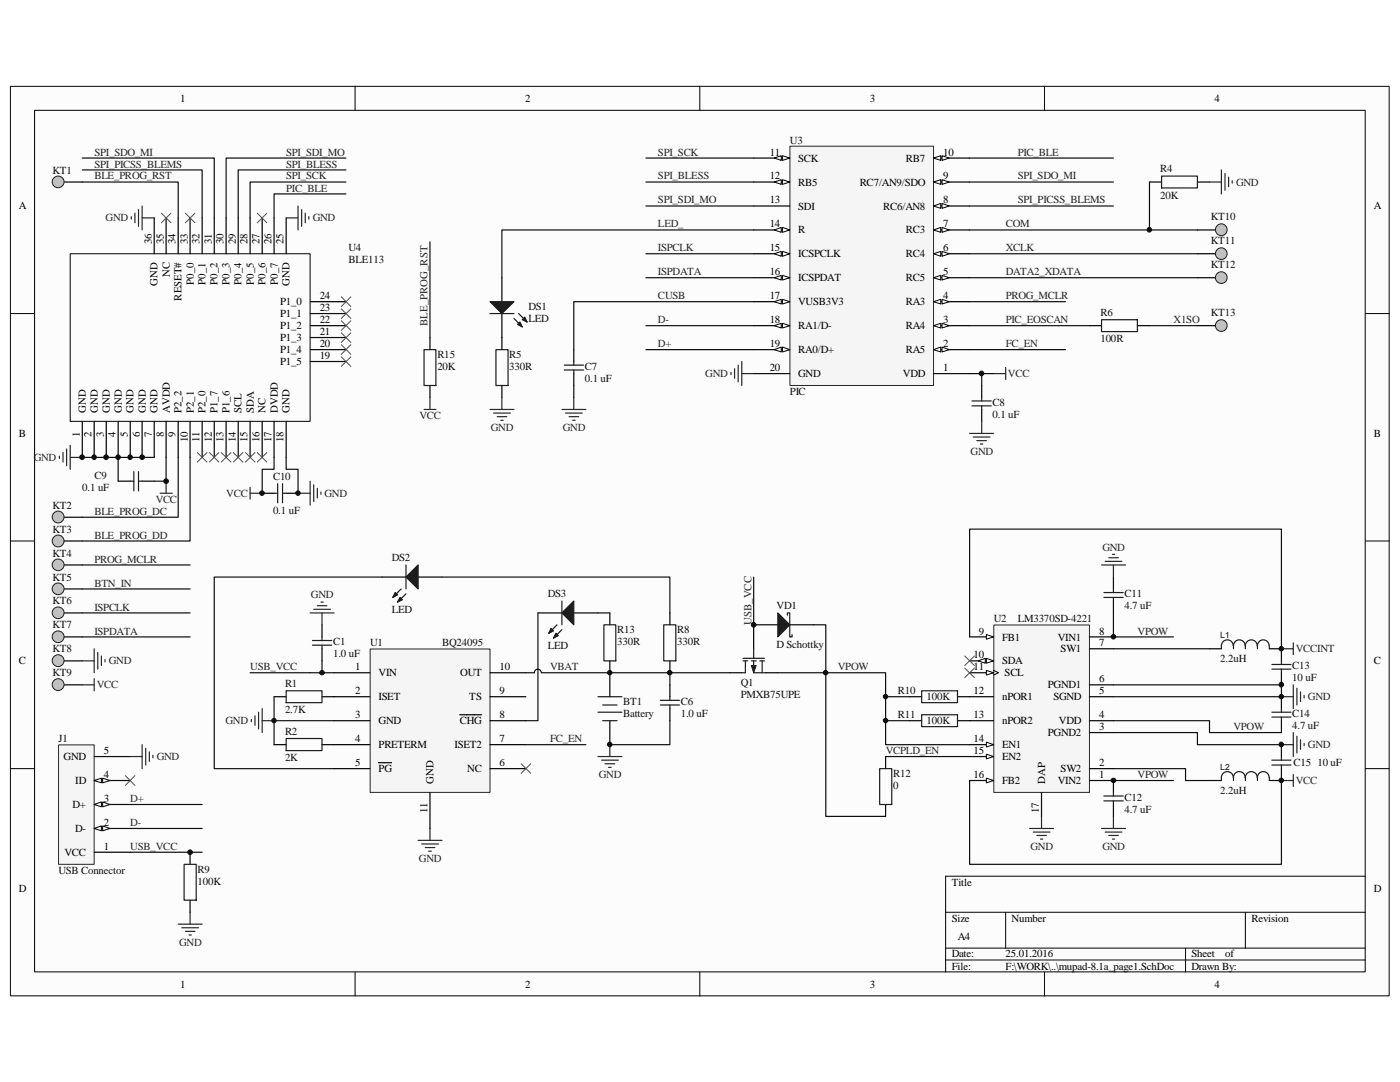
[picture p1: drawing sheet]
<svg xmlns="http://www.w3.org/2000/svg" width="279mm" height="216mm" viewBox="0 0 279 216" stroke-linecap="round" stroke-linejoin="round" font-family="sans-serif">
<path d="M2.1 17.3h275.1v181.4h-275.1z" fill="#fcfcfc"/>
<path d="M2.1 17.2h275.1v181.5h-275.1z" fill="none" stroke="#000" stroke-width=".2"/>
<path d="M6.9 22.1h265.6v171.8h-265.6z" fill="#fcfcfc"/>
<g fill="none" stroke="#000" stroke-width=".2">
<path d="M70.9 17.2v4.8M139.7 17.2v4.8M208.4 17.2v4.8M6.9 22h265.6v171.9h-265.6zM14 50.6h47.9v33.5h-47.9zM2.1 62.6h4.8M272.5 62.6h4.8M2.1 107.9h4.8M272.5 107.9h4.8M2.1 153.4h4.8M272.5 153.4h4.8M272.5 174.8h-83.8v19.2"/>
<path d="M70.9 194v4.8M139.7 194v4.8M188.7 182h83.8M188.7 189.2h83.8M188.7 191.6h83.8M200.7 182v7.2M208.4 194v4.8M236.6 189.2v4.8M248.5 182v7.2"/>
</g>
<g fill="none" stroke="#000" stroke-width=".24">
<path d="M30.8 43.5v7.1M33.1 43.5v7.1M35.6 43.5v7.1M37.9 43.5v7.1M40.3 43.5v7.1M42.8 43.5v7.1M45.1 43.5v7.1M47.5 43.5v7.1M49.9 43.5v7.1M52.3 43.5v7.1M54.7 43.5v7.1M57.1 43.5v7.1"/>
<path d="M100.2 55.4v4.8M61.9 72.1h7.1M61.9 69.8h7.1M61.9 67.4h7.1M61.9 65h7.1M61.9 62.6h7.1M61.9 60.2h7.1M100.2 62.6v4.8M16.4 84.1v7.2M18.8 84.1v7.2M21.2 84.1v7.2M23.6 84.1v7.2"/>
<path d="M26 84.1v7.2M28.4 84.1v7.2M30.8 84.1v7.2M33.1 84.1v7.2M35.6 84.1v7.2M37.9 84.1v7.2M40.3 84.1v7.2M42.8 84.1v7.2M45.1 84.1v7.2M47.5 84.1v7.2M49.9 84.1v7.2M52.3 84.1v7.2"/>
<path d="M54.7 84.1v7.2M57.1 84.1v7.2"/>
</g>
<path d="M97.8 60.2h4.8l-2.4 2.4z" fill="#1c1c1c"/>
<path d="M97.8 60.2h4.8l-2.4 2.4zM102.6 63.5l1.6 1.7M103.5 62.6l1.7 1.7" fill="none" stroke="#1c1c1c" stroke-width=".24"/>
<path d="M103.3 64.7l.5-.4 .4 .9z" fill="#1c1c1c"/>
<path d="M103.3 64.7l.5-.4 .4 .9z" fill="none" stroke="#1c1c1c" stroke-width=".24"/>
<path d="M104.7 63.3l.5 1-1-.5z" fill="#1c1c1c"/>
<g fill="none" stroke="#1c1c1c" stroke-width=".24">
<path d="M97.8 62.6h4.8M104.7 63.3l.5 1-1-.5zM112.6 72.9h3.9M112.6 73.8h3.9M114.5 72.1v.8M114.5 73.8v.7M195.9 79.3v.7M26 96h.7M26.7 94.1v3.9M27.6 94.1v3.9M27.6 96h.8M54.7 98.4h.7"/>
<path d="M55.4 96.5v3.8M56.4 96.5v3.8M56.4 98.4h.7M194 80h3.8M194 81h3.8M195.9 81v.7M220.3 119.2h3.9M220.3 118.2h3.9M222.2 117.5v.7M222.2 119.2v.7M62.4 128.7h3.8M62.4 127.8h3.8"/>
<path d="M64.3 127.1v.7M64.3 128.7v.8M131.8 139.7h3.8M133.7 139v.7M253.8 133.5h3.8M253.8 132.6h3.8M255.7 131.9v.7M255.7 133.5v.7M131.8 140.7h3.8M133.7 140.7v.7M253.8 142.1h3.8M253.8 143.1h3.8"/>
<path d="M253.8 152.7h3.8M253.8 151.7h3.8M255.7 141.4v.7M255.7 143.1v.7M255.7 151v.7M255.7 152.7v.7"/>
</g>
<g fill="none" stroke="#262626" stroke-width=".24">
<path d="M26.2 43.2v.5M26.9 42.5v1.9M27.6 41.8v3.4M28.4 43.5h2.4M28.4 41.1v4.8M57.1 43.5h2.4M59.5 41.1v4.8M60.2 41.8v3.4M60.9 42.5v1.9M61.6 43.2v.5M114.5 79.3v2.4M11.9 91v.5"/>
<path d="M12.6 90.3v1.9M13.3 89.6v3.3M14 88.9v4.7M14 91.3h2.4M59.5 98.4h2.4M61.9 96v4.8M62.6 96.7v3.4M63.3 97.5v1.9M64.1 98.2v.4M112.1 81.7h4.8M112.9 82.4h3.3M113.6 83.1h1.9"/>
<path d="M114.3 83.9h.5M193.5 86.5h4.8M194.2 87.2h3.4M194.9 87.9h1.9M195.7 88.6h.4M195.9 84.1v2.4M219.8 112.7h4.8M220.6 112h3.3M221.3 111.3h1.9M222 110.6h.5M222.2 112.7v2.4M61.9 122.3h4.8"/>
<path d="M62.6 121.6h3.4M63.3 120.9h1.9M64.1 120.1h.4M64.3 122.3v2.4M205.5 165.3h4.8M206.2 166h3.3M206.9 166.7h1.9M207.6 167.4h.5M207.9 162.9v2.4M219.8 165.3h4.8M220.6 166h3.3M221.3 166.7h1.9"/>
<path d="M222 167.4h.5M222.2 162.9v2.4M35.6 184.4h4.7M36.3 185.1h3.3M37 185.8h1.9M37.7 186.6h.5M37.9 182v2.4"/>
</g>
<g fill="none" stroke="#000" stroke-width=".24">
<path d="M114.5 69.8v2.3M114.5 74.5v2.4M195.9 76.9v2.4M23.6 96h2.4M28.4 96h2.4M52.3 98.4h2.4M57.1 98.4h2.4M195.9 81.7v2.4M222.2 115.1v2.4M222.2 119.9v2.4M64.3 124.7v2.4M64.3 129.5v2.4"/>
<path d="M133.7 136.7v2.3M255.7 129.5v2.4M255.7 134.2v2.5M255.7 139v2.4M133.7 141.4v2.4M255.7 143.8v2.4M255.7 148.6v2.4M255.7 153.4v2.3"/>
</g>
<path d="M11.7 148.7h7.1v23.8h-7.1z" fill="#f5f5f5"/>
<path d="M11.7 148.6h7.1v23.9h-7.1z" fill="none" stroke="#262626" stroke-width=".2"/>
<path d="M18.8 170.1h7.2M18.8 165.3h7.2" fill="none" stroke="#000" stroke-width=".24"/>
<path d="M18.8 165.3l1.4-.5v1z" fill="#fcfcfc"/>
<path d="M18.8 165.3l1.4-.5v1z" fill="none" stroke="#000" stroke-width=".2"/>
<path d="M20.5 164.8l1.4 .5-1.4 .5z" fill="#fcfcfc"/>
<path d="M20.5 164.8l1.4 .5-1.4 .5z" fill="none" stroke="#000" stroke-width=".2"/>
<path d="M18.8 160.5h7.2" fill="none" stroke="#000" stroke-width=".24"/>
<path d="M18.8 160.5l1.4-.5v1z" fill="#fcfcfc"/>
<path d="M18.8 160.5l1.4-.5v1z" fill="none" stroke="#000" stroke-width=".2"/>
<path d="M20.5 160l1.4 .5-1.4 .5z" fill="#fcfcfc"/>
<path d="M20.5 160l1.4 .5-1.4 .5z" fill="none" stroke="#000" stroke-width=".2"/>
<path d="M18.8 155.7h7.2" fill="none" stroke="#000" stroke-width=".24"/>
<path d="M18.8 155.7l1.4-.4v.9z" fill="#fcfcfc"/>
<path d="M18.8 155.7l1.4-.4v.9z" fill="none" stroke="#000" stroke-width=".2"/>
<path d="M20.5 155.3l1.4 .4-1.4 .5z" fill="#fcfcfc"/>
<path d="M20.5 155.3l1.4 .4-1.4 .5z" fill="none" stroke="#000" stroke-width=".2"/>
<path d="M18.8 151h7.2" fill="none" stroke="#000" stroke-width=".24"/>
<path d="M26 151h2.4M28.4 148.6v4.8M29.1 149.3v3.4M29.8 150v1.9M30.5 150.7v.5" fill="none" stroke="#262626" stroke-width=".24"/>
<path d="M157.7 29.2h28.6v47.7h-28.6z" fill="#f5f5f5"/>
<path d="M157.6 29.2h28.7v47.7h-28.7z" fill="none" stroke="#262626" stroke-width=".2"/>
<path d="M186.3 74.5h7.2M186.3 69.8h7.2" fill="none" stroke="#000" stroke-width=".24"/>
<path d="M186.3 69.8l1.4-.5v.9z" fill="#fcfcfc"/>
<path d="M186.3 69.8l1.4-.5v.9z" fill="none" stroke="#000" stroke-width=".2"/>
<path d="M188 69.3l1.4 .5-1.4 .4z" fill="#fcfcfc"/>
<path d="M188 69.3l1.4 .5-1.4 .4z" fill="none" stroke="#000" stroke-width=".2"/>
<path d="M186.3 65h7.2" fill="none" stroke="#000" stroke-width=".24"/>
<path d="M186.3 65l1.4-.5v.9z" fill="#fcfcfc"/>
<path d="M186.3 65l1.4-.5v.9z" fill="none" stroke="#000" stroke-width=".2"/>
<path d="M188 64.5l1.4 .5-1.4 .4z" fill="#fcfcfc"/>
<path d="M188 64.5l1.4 .5-1.4 .4z" fill="none" stroke="#000" stroke-width=".2"/>
<path d="M186.3 60.2h7.2" fill="none" stroke="#000" stroke-width=".24"/>
<path d="M186.3 60.2l1.4-.5v1z" fill="#fcfcfc"/>
<path d="M186.3 60.2l1.4-.5v1z" fill="none" stroke="#000" stroke-width=".2"/>
<path d="M188 59.7l1.4 .5-1.4 .5z" fill="#fcfcfc"/>
<path d="M188 59.7l1.4 .5-1.4 .5z" fill="none" stroke="#000" stroke-width=".2"/>
<path d="M186.3 55.4h7.2" fill="none" stroke="#000" stroke-width=".24"/>
<path d="M186.3 55.4l1.4-.5v1z" fill="#fcfcfc"/>
<path d="M186.3 55.4l1.4-.5v1z" fill="none" stroke="#000" stroke-width=".2"/>
<path d="M188 54.9l1.4 .5-1.4 .5z" fill="#fcfcfc"/>
<path d="M188 54.9l1.4 .5-1.4 .5z" fill="none" stroke="#000" stroke-width=".2"/>
<path d="M186.3 50.6h7.2" fill="none" stroke="#000" stroke-width=".24"/>
<path d="M186.3 50.6l1.4-.4v.9z" fill="#fcfcfc"/>
<path d="M186.3 50.6l1.4-.4v.9z" fill="none" stroke="#000" stroke-width=".2"/>
<path d="M188 50.2l1.4 .4-1.4 .5z" fill="#fcfcfc"/>
<path d="M188 50.2l1.4 .4-1.4 .5z" fill="none" stroke="#000" stroke-width=".2"/>
<path d="M186.3 45.9h7.2" fill="none" stroke="#000" stroke-width=".24"/>
<path d="M186.3 45.9l1.4-.5v1z" fill="#fcfcfc"/>
<path d="M186.3 45.9l1.4-.5v1z" fill="none" stroke="#000" stroke-width=".2"/>
<path d="M188 45.4l1.4 .5-1.4 .5z" fill="#fcfcfc"/>
<path d="M188 45.4l1.4 .5-1.4 .5z" fill="none" stroke="#000" stroke-width=".2"/>
<path d="M186.3 41.1h7.2" fill="none" stroke="#000" stroke-width=".24"/>
<path d="M186.3 41.1l1.4-.5v1z" fill="#fcfcfc"/>
<path d="M186.3 41.1l1.4-.5v1z" fill="none" stroke="#000" stroke-width=".2"/>
<path d="M188 40.6l1.4 .5-1.4 .5z" fill="#fcfcfc"/>
<path d="M188 40.6l1.4 .5-1.4 .5z" fill="none" stroke="#000" stroke-width=".2"/>
<path d="M186.3 36.3h7.2" fill="none" stroke="#000" stroke-width=".24"/>
<path d="M186.3 36.3l1.4-.4v.9z" fill="#fcfcfc"/>
<path d="M186.3 36.3l1.4-.4v.9z" fill="none" stroke="#000" stroke-width=".2"/>
<path d="M188 35.9l1.4 .4-1.4 .5z" fill="#fcfcfc"/>
<path d="M188 35.9l1.4 .4-1.4 .5z" fill="none" stroke="#000" stroke-width=".2"/>
<path d="M186.3 31.5h7.2" fill="none" stroke="#000" stroke-width=".24"/>
<path d="M186.3 31.5l1.4-.4v.9z" fill="#fcfcfc"/>
<path d="M186.3 31.5l1.4-.4v.9z" fill="none" stroke="#000" stroke-width=".2"/>
<path d="M188 31.1l1.4 .4-1.4 .5z" fill="#fcfcfc"/>
<path d="M188 31.1l1.4 .4-1.4 .5z" fill="none" stroke="#000" stroke-width=".2"/>
<path d="M150.4 31.5h7.2" fill="none" stroke="#000" stroke-width=".24"/>
<path d="M156.2 31.1l1.4 .4-1.4 .5z" fill="#fcfcfc"/>
<path d="M156.2 31.1l1.4 .4-1.4 .5z" fill="none" stroke="#000" stroke-width=".2"/>
<path d="M154.5 31.5l1.4-.4v.9z" fill="#fcfcfc"/>
<path d="M154.5 31.5l1.4-.4v.9z" fill="none" stroke="#000" stroke-width=".2"/>
<path d="M150.4 36.3h7.2" fill="none" stroke="#000" stroke-width=".24"/>
<path d="M156.2 35.9l1.4 .4-1.4 .5z" fill="#fcfcfc"/>
<path d="M156.2 35.9l1.4 .4-1.4 .5z" fill="none" stroke="#000" stroke-width=".2"/>
<path d="M154.5 36.3l1.4-.4v.9z" fill="#fcfcfc"/>
<path d="M154.5 36.3l1.4-.4v.9z" fill="none" stroke="#000" stroke-width=".2"/>
<path d="M150.4 41.1h7.2M150.4 45.9h7.2" fill="none" stroke="#000" stroke-width=".24"/>
<path d="M156.2 45.4l1.4 .5-1.4 .5z" fill="#fcfcfc"/>
<path d="M156.2 45.4l1.4 .5-1.4 .5z" fill="none" stroke="#000" stroke-width=".2"/>
<path d="M154.5 45.9l1.4-.5v1z" fill="#fcfcfc"/>
<path d="M154.5 45.9l1.4-.5v1z" fill="none" stroke="#000" stroke-width=".2"/>
<path d="M150.4 50.6h7.2" fill="none" stroke="#000" stroke-width=".24"/>
<path d="M156.2 50.2l1.4 .4-1.4 .5z" fill="#fcfcfc"/>
<path d="M156.2 50.2l1.4 .4-1.4 .5z" fill="none" stroke="#000" stroke-width=".2"/>
<path d="M154.5 50.6l1.4-.4v.9z" fill="#fcfcfc"/>
<path d="M154.5 50.6l1.4-.4v.9z" fill="none" stroke="#000" stroke-width=".2"/>
<path d="M150.4 55.4h7.2" fill="none" stroke="#000" stroke-width=".24"/>
<path d="M156.2 54.9l1.4 .5-1.4 .5z" fill="#fcfcfc"/>
<path d="M156.2 54.9l1.4 .5-1.4 .5z" fill="none" stroke="#000" stroke-width=".2"/>
<path d="M154.5 55.4l1.4-.5v1z" fill="#fcfcfc"/>
<path d="M154.5 55.4l1.4-.5v1z" fill="none" stroke="#000" stroke-width=".2"/>
<path d="M150.4 60.2h7.2" fill="none" stroke="#000" stroke-width=".24"/>
<path d="M156.2 59.7l1.4 .5-1.4 .5z" fill="#fcfcfc"/>
<path d="M156.2 59.7l1.4 .5-1.4 .5z" fill="none" stroke="#000" stroke-width=".2"/>
<path d="M154.5 60.2l1.4-.5v1z" fill="#fcfcfc"/>
<path d="M154.5 60.2l1.4-.5v1z" fill="none" stroke="#000" stroke-width=".2"/>
<path d="M150.4 65h7.2" fill="none" stroke="#000" stroke-width=".24"/>
<path d="M156.2 64.5l1.4 .5-1.4 .4z" fill="#fcfcfc"/>
<path d="M156.2 64.5l1.4 .5-1.4 .4z" fill="none" stroke="#000" stroke-width=".2"/>
<path d="M154.5 65l1.4-.5v.9z" fill="#fcfcfc"/>
<path d="M154.5 65l1.4-.5v.9z" fill="none" stroke="#000" stroke-width=".2"/>
<path d="M150.4 69.8h7.2" fill="none" stroke="#000" stroke-width=".24"/>
<path d="M156.2 69.3l1.4 .5-1.4 .4z" fill="#fcfcfc"/>
<path d="M156.2 69.3l1.4 .5-1.4 .4z" fill="none" stroke="#000" stroke-width=".2"/>
<path d="M154.5 69.8l1.4-.5v.9z" fill="#fcfcfc"/>
<path d="M154.5 69.8l1.4-.5v.9z" fill="none" stroke="#000" stroke-width=".2"/>
<path d="M150.4 74.5h7.2M12.8 103.2h3.6" fill="none" stroke="#000" stroke-width=".24"/>
<path d="M145.9 74.3v.5M146.6 73.6v1.9M147.3 72.9v3.3M148 72.1v4.8M148 74.5h2.4M198.3 74.5h2.4M200.7 73.3v2.4M32 98.4h2.4M33.1 96v2.4" fill="none" stroke="#262626" stroke-width=".24"/>
<circle cx="11.6" cy="103.2" r="1.18" fill="#c0c0c0"/>
<circle cx="11.6" cy="103.2" r="1.18" fill="none" stroke="#1c1c1c" stroke-width=".2"/>
<path d="M35.6 91.3v11.9h-19.2" fill="none" stroke="#0e0e0e" stroke-width=".24"/>
<path d="M12.8 107.9h3.6" fill="none" stroke="#000" stroke-width=".24"/>
<circle cx="11.6" cy="107.9" r="1.18" fill="#c0c0c0"/>
<circle cx="11.6" cy="107.9" r="1.18" fill="none" stroke="#1c1c1c" stroke-width=".2"/>
<path d="M16.4 31.5h26.4v12M16.4 33.9h23.9v9.6M16.4 36.3h19.2v7.2M69 38.7h-14.3v4.8M69 36.3h-19.1v7.2M69 33.9h-21.5v9.6M69 31.5h-23.9v12M37.9 91.3v16.6h-21.5" fill="none" stroke="#0e0e0e" stroke-width=".24"/>
<g fill="none" stroke="#4c4c4c" stroke-width=".2">
<path d="M32.2 42.5l1.9 1.9M34.1 42.5l-1.9 1.9M37 42.5l1.9 1.9M38.9 42.5l-1.9 1.9M51.4 42.5l1.9 1.9M53.3 42.5l-1.9 1.9M68.1 59.2l1.9 2M70 59.2l-1.9 2M68.1 71.2l1.9 1.9M68.1 68.8l1.9 1.9M68.1 66.4l1.9 1.9M68.1 64l1.9 1.9"/>
<path d="M68.1 61.6l1.9 1.9M70 68.8l-1.9 1.9M70 71.2l-1.9 1.9M70 66.4l-1.9 1.9M70 64l-1.9 1.9M70 61.6l-1.9 1.9M39.4 90.3l1.9 1.9M41.3 90.3l-1.9 1.9M41.8 90.3l1.9 1.9M43.7 90.3l-1.9 1.9M44.2 90.3l1.9 1.9M46.1 90.3l-1.9 1.9"/>
<path d="M46.6 90.3l1.9 1.9M48.5 90.3l-1.9 1.9M49 90.3l1.9 1.9M50.9 90.3l-1.9 1.9M51.4 90.3l1.9 1.9M53.3 90.3l-1.9 1.9"/>
</g>
<path d="M49.9 97.2v2.4M49.9 98.4h2.4" fill="none" stroke="#262626" stroke-width=".24"/>
<path d="M12.8 36.3h3.6" fill="none" stroke="#000" stroke-width=".24"/>
<circle cx="11.6" cy="36.3" r="1.17" fill="#c0c0c0"/>
<circle cx="11.6" cy="36.3" r="1.17" fill="none" stroke="#1c1c1c" stroke-width=".2"/>
<path d="M16.4 91.3h14.4M23.6 91.3v4.7M33.1 91.3v4.7h-2.3M54.7 91.3v2.3h-2.4v4.8M57.1 91.3v2.3h2.4v4.8" fill="none" stroke="#0e0e0e" stroke-width=".24"/>
<path d="M12.8 112.7h3.6" fill="none" stroke="#000" stroke-width=".24"/>
<circle cx="11.6" cy="112.7" r="1.17" fill="#c0c0c0"/>
<circle cx="11.6" cy="112.7" r="1.17" fill="none" stroke="#1c1c1c" stroke-width=".2"/>
<path d="M16.4 112.7h21.5" fill="none" stroke="#0e0e0e" stroke-width=".24"/>
<path d="M12.8 117.5h3.6" fill="none" stroke="#000" stroke-width=".24"/>
<circle cx="11.6" cy="117.5" r="1.17" fill="#c0c0c0"/>
<circle cx="11.6" cy="117.5" r="1.17" fill="none" stroke="#1c1c1c" stroke-width=".2"/>
<path d="M16.4 117.5h21.5" fill="none" stroke="#0e0e0e" stroke-width=".24"/>
<path d="M12.8 122.3h3.6" fill="none" stroke="#000" stroke-width=".24"/>
<circle cx="11.6" cy="122.3" r="1.17" fill="#c0c0c0"/>
<circle cx="11.6" cy="122.3" r="1.17" fill="none" stroke="#1c1c1c" stroke-width=".2"/>
<path d="M16.4 122.3h21.5" fill="none" stroke="#0e0e0e" stroke-width=".24"/>
<path d="M12.8 127.1h3.6" fill="none" stroke="#000" stroke-width=".24"/>
<circle cx="11.6" cy="127.1" r="1.17" fill="#c0c0c0"/>
<circle cx="11.6" cy="127.1" r="1.17" fill="none" stroke="#1c1c1c" stroke-width=".2"/>
<path d="M16.4 127.1h21.5" fill="none" stroke="#0e0e0e" stroke-width=".24"/>
<path d="M12.8 131.9h3.6" fill="none" stroke="#000" stroke-width=".24"/>
<circle cx="11.6" cy="131.8" r="1.18" fill="#c0c0c0"/>
<circle cx="11.6" cy="131.8" r="1.18" fill="none" stroke="#1c1c1c" stroke-width=".2"/>
<path d="M12.8 136.7h3.6" fill="none" stroke="#000" stroke-width=".24"/>
<circle cx="11.6" cy="136.6" r="1.18" fill="#c0c0c0"/>
<circle cx="11.6" cy="136.6" r="1.18" fill="none" stroke="#1c1c1c" stroke-width=".2"/>
<path d="M16.4 136.7h2.4M16.4 131.9h2.4M18.8 129.5v4.7M18.8 135.4v2.4M19.5 130.2v3.3M20.2 130.9v1.9M21 131.6v.5" fill="none" stroke="#262626" stroke-width=".24"/>
<path d="M193.5 69.8h19.1M193.5 65h23.9M193.5 60.2h19.1M229.4 65h9.6" fill="none" stroke="#0e0e0e" stroke-width=".24"/>
<path d="M217.4 65h2.4M227 65h2.4M239 65h3.6" fill="none" stroke="#000" stroke-width=".24"/>
<path d="M219.8 63.8h7.2v2.4h-7.2z" fill="none" stroke="#1c1c1c" stroke-width=".24"/>
<circle cx="243.7" cy="65" r="1.17" fill="#c0c0c0"/>
<circle cx="243.7" cy="65" r="1.17" fill="none" stroke="#1c1c1c" stroke-width=".2"/>
<path d="M239 55.4h3.6" fill="none" stroke="#000" stroke-width=".24"/>
<circle cx="243.7" cy="55.4" r="1.17" fill="#c0c0c0"/>
<circle cx="243.7" cy="55.4" r="1.17" fill="none" stroke="#1c1c1c" stroke-width=".2"/>
<path d="M193.5 55.4h45.5" fill="none" stroke="#0e0e0e" stroke-width=".24"/>
<path d="M239 50.6h3.6" fill="none" stroke="#000" stroke-width=".24"/>
<circle cx="243.7" cy="50.6" r="1.16" fill="#c0c0c0"/>
<circle cx="243.7" cy="50.6" r="1.16" fill="none" stroke="#1c1c1c" stroke-width=".2"/>
<path d="M193.5 50.6h45.5M193.5 45.9h45.5" fill="none" stroke="#0e0e0e" stroke-width=".24"/>
<path d="M239 45.9h3.6" fill="none" stroke="#000" stroke-width=".24"/>
<circle cx="243.7" cy="45.8" r="1.17" fill="#c0c0c0"/>
<circle cx="243.7" cy="45.8" r="1.17" fill="none" stroke="#1c1c1c" stroke-width=".2"/>
<g fill="none" stroke="#0e0e0e" stroke-width=".24">
<path d="M128.9 31.5h21.5M128.9 36.3h21.5M193.5 31.5h28.7M193.5 36.3h28.7M128.9 41.1h21.5M128.9 50.6h21.5M128.9 55.4h21.5M150.4 45.9h-50.2v9.5M193.5 41.1h28.7M114.5 76.9v2.4M128.9 65h21.5M128.9 69.8h21.5"/>
<path d="M150.4 60.2h-35.9v9.6M26 170.1h14.3M26 165.3h14.3M26 160.5h14.3"/>
</g>
<path d="M100.2 67.4v2.4M100.2 76.9v2.4M54.7 139h2.4M64.3 139h2.4M121.7 122.3v2.4M121.7 131.9v2.3M145.6 134.2h2.4M150.4 124.7v4.8M152.8 134.2h2.4M54.7 148.6h2.4M64.3 148.6h2.4" fill="none" stroke="#000" stroke-width=".24"/>
<path d="M99 69.8h2.4v7.1h-2.4zM57.1 137.8h7.2v2.4h-7.2zM120.5 124.7h2.4v7.2h-2.4zM148.3 131.4h4.3M148.3 131.9h.9M148.8 131.9v2.3M149.9 131.9h1M150.4 129.5v1.9M150.4 131.9v2.3h2.4M151.6 131.9h1M152.1 131.9v2.3M57.1 147.4h7.2v2.4h-7.2z" fill="none" stroke="#1c1c1c" stroke-width=".24"/>
<g fill="none" stroke="#262626" stroke-width=".24">
<path d="M100.2 79.3v2.4M97.8 81.7h4.8M98.5 82.4h3.4M99.2 83.1h1.9M99.9 83.9h.5M50.2 143.6v.4M50.9 142.8v1.9M51.6 142.1v3.4M52.3 141.4v4.8M52.3 143.8h2.4M83.4 167.7h4.8M84.2 168.4h3.3"/>
<path d="M84.9 169.1h1.9M85.6 169.8h.5M85.8 165.3v2.4"/>
</g>
<path d="M25 154.8l1.9 1.9M26.9 154.8l-1.9 1.9" fill="none" stroke="#4c4c4c" stroke-width=".2"/>
<path d="M149.9 132.8h1l-.5 1.4z" fill="#1c1c1c"/>
<path d="M149.9 132.8h1l-.5 1.4z" fill="none" stroke="#1c1c1c" stroke-width=".2"/>
<path d="M231.8 35.1h7.2v2.4h-7.2zM119.3 139h4.8M148 134.2h.8M246.1 128.9a1.19 1.19 0 0 0-1.2-1.2 1.19 1.19 0 0 0-1.1 1.2v.6M248.5 128.9a1.16 1.16 0 0 0-1.2-1.2 1.16 1.16 0 0 0-1.1 1.2v.6M248.5 128.9a1.19 1.19 0 0 1 1.2-1.2 1.19 1.19 0 0 1 1.2 1.2M248.5 128.9v.6M253.3 128.9a1.16 1.16 0 0 0-1.2-1.2 1.16 1.16 0 0 0-1.1 1.2v.6M253.3 128.9v.6M119.3 142.1h4.8M120.3 140.7h2.8M120.3 143.8h2.8" fill="none" stroke="#1c1c1c" stroke-width=".24"/>
<path d="M241.4 36.3h2.4M243.8 33.9v4.8M244.5 34.6v3.4M245.2 35.3v2M245.9 36.1v.4M119.3 151h4.8M120.1 151.7h3.3M120.7 152.4h2M121.5 153.1h.5M121.7 148.6v2.4" fill="none" stroke="#262626" stroke-width=".24"/>
<path d="M229.4 36.3h2.4M239 36.3h2.4M121.7 134.2v4.8M241.4 129.5h2.4M253.3 129.5h2.4M121.7 143.8v4.8" fill="none" stroke="#000" stroke-width=".24"/>
<path d="M229.4 36.3v9.6M193.5 74.5h2.4M198.3 74.5h-2.4v2.4" fill="none" stroke="#0e0e0e" stroke-width=".24"/>
<path d="M198.4 124.8h19v33.3h-19z" fill="#f5f5f5"/>
<path d="M198.3 124.7h19.1v33.4h-19.1z" fill="none" stroke="#262626" stroke-width=".2"/>
<path d="M193.5 139h4.8M193.5 155.7h4.8" fill="none" stroke="#000" stroke-width=".24"/>
<path d="M196.8 155.3l1.5 .4-1.5 .5z" fill="#fcfcfc"/>
<path d="M196.8 155.3l1.5 .4-1.5 .5z" fill="none" stroke="#000" stroke-width=".2"/>
<path d="M193.5 148.6h4.8" fill="none" stroke="#000" stroke-width=".24"/>
<path d="M196.8 148.1l1.5 .5-1.5 .5z" fill="#fcfcfc"/>
<path d="M196.8 148.1l1.5 .5-1.5 .5z" fill="none" stroke="#000" stroke-width=".2"/>
<path d="M193.5 131.9h4.8" fill="none" stroke="#000" stroke-width=".24"/>
<path d="M196.8 131.4l1.5 .5-1.5 .4z" fill="#fcfcfc"/>
<path d="M196.8 131.4l1.5 .5-1.5 .4z" fill="none" stroke="#000" stroke-width=".2"/>
<path d="M195.2 131.9l1.4-.5v.9z" fill="#fcfcfc"/>
<path d="M195.2 131.9l1.4-.5v.9zM198.3 133.8l1 .4-1 .5" fill="none" stroke="#000" stroke-width=".2"/>
<path d="M193.5 134.2h4.8M217.4 139h4.8M217.4 136.7h4.8M217.4 129.5h4.8M193.5 143.8h4.8M217.4 143.8h4.8" fill="none" stroke="#000" stroke-width=".24"/>
<path d="M196.8 133.8l1.5 .4-1.5 .5z" fill="#fcfcfc"/>
<path d="M196.8 133.8l1.5 .4-1.5 .5z" fill="none" stroke="#000" stroke-width=".2"/>
<path d="M193.5 127.1h4.8" fill="none" stroke="#000" stroke-width=".24"/>
<path d="M196.8 126.6l1.5 .5-1.5 .5z" fill="#fcfcfc"/>
<path d="M196.8 126.6l1.5 .5-1.5 .5z" fill="none" stroke="#000" stroke-width=".2"/>
<path d="M217.4 127.1h4.8M193.5 151h4.8M207.9 158.1v4.8M217.4 155.7h4.8M217.4 146.2h4.8" fill="none" stroke="#000" stroke-width=".24"/>
<path d="M196.8 150.5l1.5 .5-1.5 .4z" fill="#fcfcfc"/>
<path d="M196.8 150.5l1.5 .5-1.5 .4z" fill="none" stroke="#000" stroke-width=".2"/>
<path d="M217.4 153.4h4.8" fill="none" stroke="#000" stroke-width=".24"/>
<path d="M73.9 129.5h23.9v28.6h-23.9z" fill="#f5f5f5"/>
<path d="M73.9 129.5h23.9v28.6h-23.9z" fill="none" stroke="#262626" stroke-width=".2"/>
<g fill="none" stroke="#000" stroke-width=".24">
<path d="M76.2 115.1h4.8M83.4 115.1h4.8M66.7 134.2h7.1M66.7 139h7.1M97.8 134.2h7.1M97.8 139h7.1M66.7 143.8h7.1M66.7 148.6h7.1M66.7 153.4h7.1M75.5 152.2h2.6M85.8 158.1v7.2M91.7 142.6h4.4"/>
<path d="M97.8 143.8h7.1M97.8 148.6h7.1M97.8 153.4h7.1"/>
</g>
<path d="M76.2 115.1h-33.4v38.3h23.9M54.7 139v4.8h12M64.3 131.9v2.3h-14.4M64.3 134.2h2.4M54.7 143.8v4.8" fill="none" stroke="#0e0e0e" stroke-width=".24"/>
<path d="M81 115.1l2.4-2.4v4.8z" fill="#1c1c1c"/>
<path d="M80.1 117.5l-1.7 1.7M81 115.1l2.4-2.4v4.8zM81 118.5l-1.7 1.6" fill="none" stroke="#1c1c1c" stroke-width=".24"/>
<path d="M78.9 118.2l.4 .5-.9 .5z" fill="#1c1c1c"/>
<path d="M78.9 118.2l.4 .5-.9 .5z" fill="none" stroke="#1c1c1c" stroke-width=".24"/>
<path d="M79.8 119.2l.5 .5-1 .4z" fill="#1c1c1c"/>
<path d="M79.8 119.2l.5 .5-1 .4zM81 112.7v4.8" fill="none" stroke="#1c1c1c" stroke-width=".24"/>
<path d="M104 152.4l1.9 1.9M105.9 152.4l-1.9 1.9" fill="none" stroke="#4c4c4c" stroke-width=".2"/>
<path d="M133.7 143.8v4.8h-12" fill="none" stroke="#0e0e0e" stroke-width=".24"/>
<path d="M107.4 122.3h4.7M114.5 122.3h4.8" fill="none" stroke="#000" stroke-width=".24"/>
<path d="M112.1 122.3l2.4-2.4v4.8z" fill="#1c1c1c"/>
<path d="M111.2 124.7l-1.7 1.7M112.1 122.3l2.4-2.4v4.8zM112.1 125.6l-1.7 1.7" fill="none" stroke="#1c1c1c" stroke-width=".24"/>
<path d="M110 125.4l.4 .5-.9 .5z" fill="#1c1c1c"/>
<path d="M110 125.4l.4 .5-.9 .5z" fill="none" stroke="#1c1c1c" stroke-width=".24"/>
<path d="M111 126.4l.4 .4-1 .5z" fill="#1c1c1c"/>
<g fill="none" stroke="#1c1c1c" stroke-width=".24">
<path d="M112.1 119.9v4.8M111 126.4l.4 .4-1 .5zM132.5 124.7h2.4v7.2h-2.4zM183.9 137.8h7.2v2.4h-7.2zM183.9 142.6h7.2v2.4h-7.2zM220.3 159.8h3.9M220.3 158.8h3.9M222.2 158.1v.7M222.2 159.8v.7M246.1 155.2a1.19 1.19 0 0 0-1.2-1.2 1.19 1.19 0 0 0-1.1 1.2v.5M248.5 155.2a1.16 1.16 0 0 0-1.2-1.2 1.16 1.16 0 0 0-1.1 1.2v.5M248.5 155.2a1.19 1.19 0 0 1 1.2-1.2 1.19 1.19 0 0 1 1.2 1.2"/>
<path d="M248.5 155.2v.5M253.3 155.2a1.16 1.16 0 0 0-1.2-1.2 1.16 1.16 0 0 0-1.1 1.2v.5M253.3 155.2v.5M36.7 172.5h2.5v7.1h-2.5z"/>
</g>
<g fill="none" stroke="#0e0e0e" stroke-width=".24">
<path d="M88.2 115.1h45.5v7.2M150.4 115.1v9.6M104.9 134.2h1.7a.7 .7 0 0 1 .7-.7 .7 .7 0 0 1 .7 .7M107.4 122.3v21.5h-2.5M108.1 134.2h25.6v2.5M119.3 122.3h2.4M133.7 134.2h11.9M162.4 124.7h2.4v9.5h-9.6M176.7 139h4.8M193.5 127.1v-21.5h62.2v23.9M222.2 122.3v4.8h12M222.2 136.7h33.5v2.3h-33.5"/>
<path d="M222.2 129.5h19.2M104.9 148.6h12M176.7 143.8v4.8h16.8M176.7 151h16.8M193.5 155.7v16.8h62.2v-16.8M222.2 143.8h19.2v2.4h14.3M222.2 146.2h16.8v2.4h16.7M222.2 153.4h14.4v2.3h4.8M222.2 155.7h12"/>
</g>
<g fill="none" stroke="#000" stroke-width=".24">
<path d="M133.7 122.3v2.4M133.7 131.9v2.3M150.4 124.7h4.8M157.6 124.7h4.8M181.5 139h2.4M191.1 139h2.4M181.5 143.8h2.4M191.1 143.8h2.4M222.2 155.7v2.4M241.4 155.7h2.4M253.3 155.7h2.4M37.9 170.1v2.4"/>
<path d="M37.9 179.6v2.4M222.2 160.5v2.4"/>
</g>
<path d="M255.7 139h2.4M258.1 136.7v4.7M258.8 137.3v3.4M259.5 138v2M260.3 138.8v.5M255.7 155.7h2.4M258.1 154.6v2.3" fill="none" stroke="#262626" stroke-width=".24"/>
<path d="M192.5 130.9l2 1.9M192.5 133.3l2 1.9M194.5 130.9l-2 1.9M194.5 133.3l-2 1.9" fill="none" stroke="#4c4c4c" stroke-width=".2"/>
<path d="M155.2 122.3l2.4 2.4-2.4 2.4z" fill="#1c1c1c"/>
<path d="M84.6 69.8h2.4v7.1h-2.4zM155.2 122.3l2.4 2.4-2.4 2.4zM157.1 122.8v-.5h.5v4.8h.5v-.5M175.6 153.4h2.4v7.1h-2.4z" fill="none" stroke="#1c1c1c" stroke-width=".24"/>
<path d="M85.8 67.4v2.4M85.8 76.9v2.4M176.7 151v2.4M176.7 160.5v2.4" fill="none" stroke="#000" stroke-width=".24"/>
<path d="M85.8 48.3v19.1M181.5 143.8h-4.8v-9.6h-11.9v28.7h11.9" fill="none" stroke="#0e0e0e" stroke-width=".24"/>
<path d="M85.8 79.3v2.4M84.6 81.7h2.4M255.7 129.5h2.4M258.1 128.3v2.3M255.7 148.6h2.4M258.1 146.2v4.8M258.8 146.9v3.3M259.5 147.6v1.9M260.3 148.3v.5" fill="none" stroke="#262626" stroke-width=".24"/>
<circle cx="16.4" cy="91.2" r=".46" fill="#0e0e0e"/>
<circle cx="16.4" cy="91.2" r=".46" fill="none" stroke="#0e0e0e" stroke-width=".2"/>
<circle cx="18.8" cy="91.2" r=".45" fill="#0e0e0e"/>
<circle cx="18.8" cy="91.2" r=".45" fill="none" stroke="#0e0e0e" stroke-width=".2"/>
<circle cx="21.2" cy="91.2" r=".46" fill="#0e0e0e"/>
<circle cx="21.2" cy="91.2" r=".46" fill="none" stroke="#0e0e0e" stroke-width=".2"/>
<circle cx="23.6" cy="91.2" r=".45" fill="#0e0e0e"/>
<circle cx="23.6" cy="91.2" r=".45" fill="none" stroke="#0e0e0e" stroke-width=".2"/>
<circle cx="26" cy="91.2" r=".46" fill="#0e0e0e"/>
<circle cx="26" cy="91.2" r=".46" fill="none" stroke="#0e0e0e" stroke-width=".2"/>
<circle cx="28.4" cy="91.2" r=".46" fill="#0e0e0e"/>
<circle cx="28.4" cy="91.2" r=".46" fill="none" stroke="#0e0e0e" stroke-width=".2"/>
<circle cx="33.1" cy="96" r=".46" fill="#0e0e0e"/>
<circle cx="33.1" cy="96" r=".46" fill="none" stroke="#0e0e0e" stroke-width=".2"/>
<circle cx="37.9" cy="170.1" r=".46" fill="#0e0e0e"/>
<circle cx="37.9" cy="170.1" r=".46" fill="none" stroke="#0e0e0e" stroke-width=".2"/>
<circle cx="52.3" cy="98.4" r=".46" fill="#0e0e0e"/>
<circle cx="52.3" cy="98.4" r=".46" fill="none" stroke="#0e0e0e" stroke-width=".2"/>
<circle cx="54.7" cy="143.8" r=".44" fill="#0e0e0e"/>
<circle cx="54.7" cy="143.8" r=".44" fill="none" stroke="#0e0e0e" stroke-width=".2"/>
<circle cx="59.5" cy="98.4" r=".44" fill="#0e0e0e"/>
<circle cx="59.5" cy="98.4" r=".44" fill="none" stroke="#0e0e0e" stroke-width=".2"/>
<circle cx="64.3" cy="134.2" r=".45" fill="#0e0e0e"/>
<circle cx="64.3" cy="134.2" r=".45" fill="none" stroke="#0e0e0e" stroke-width=".2"/>
<circle cx="121.7" cy="148.5" r=".45" fill="#0e0e0e"/>
<circle cx="121.7" cy="148.5" r=".45" fill="none" stroke="#0e0e0e" stroke-width=".2"/>
<circle cx="121.7" cy="134.2" r=".44" fill="#0e0e0e"/>
<circle cx="121.7" cy="134.2" r=".44" fill="none" stroke="#0e0e0e" stroke-width=".2"/>
<circle cx="133.7" cy="134.2" r=".45" fill="#0e0e0e"/>
<circle cx="133.7" cy="134.2" r=".45" fill="none" stroke="#0e0e0e" stroke-width=".2"/>
<circle cx="150.4" cy="124.7" r=".46" fill="#0e0e0e"/>
<circle cx="150.4" cy="124.7" r=".46" fill="none" stroke="#0e0e0e" stroke-width=".2"/>
<circle cx="164.8" cy="134.2" r=".45" fill="#0e0e0e"/>
<circle cx="164.8" cy="134.2" r=".45" fill="none" stroke="#0e0e0e" stroke-width=".2"/>
<circle cx="176.7" cy="143.8" r=".44" fill="#0e0e0e"/>
<circle cx="176.7" cy="143.8" r=".44" fill="none" stroke="#0e0e0e" stroke-width=".2"/>
<circle cx="176.7" cy="139" r=".44" fill="#0e0e0e"/>
<circle cx="176.7" cy="139" r=".44" fill="none" stroke="#0e0e0e" stroke-width=".2"/>
<circle cx="195.9" cy="74.5" r=".46" fill="#0e0e0e"/>
<circle cx="195.9" cy="74.5" r=".46" fill="none" stroke="#0e0e0e" stroke-width=".2"/>
<circle cx="222.2" cy="155.7" r=".46" fill="#0e0e0e"/>
<circle cx="222.2" cy="155.7" r=".46" fill="none" stroke="#0e0e0e" stroke-width=".2"/>
<circle cx="222.2" cy="127.1" r=".46" fill="#0e0e0e"/>
<circle cx="222.2" cy="127.1" r=".46" fill="none" stroke="#0e0e0e" stroke-width=".2"/>
<circle cx="229.4" cy="45.8" r=".46" fill="#0e0e0e"/>
<circle cx="229.4" cy="45.8" r=".46" fill="none" stroke="#0e0e0e" stroke-width=".2"/>
<circle cx="255.7" cy="155.7" r=".45" fill="#0e0e0e"/>
<circle cx="255.7" cy="155.7" r=".45" fill="none" stroke="#0e0e0e" stroke-width=".2"/>
<circle cx="255.7" cy="148.5" r=".46" fill="#0e0e0e"/>
<circle cx="255.7" cy="148.5" r=".46" fill="none" stroke="#0e0e0e" stroke-width=".2"/>
<circle cx="255.7" cy="139" r=".45" fill="#0e0e0e"/>
<circle cx="255.7" cy="139" r=".45" fill="none" stroke="#0e0e0e" stroke-width=".2"/>
<circle cx="255.7" cy="136.6" r=".46" fill="#0e0e0e"/>
<circle cx="255.7" cy="136.6" r=".46" fill="none" stroke="#0e0e0e" stroke-width=".2"/>
<circle cx="255.7" cy="129.4" r=".45" fill="#0e0e0e"/>
<circle cx="255.7" cy="129.4" r=".45" fill="none" stroke="#0e0e0e" stroke-width=".2"/>
<g font-size="2.2">
<text x="36" y="20.3">1</text>
<text x="104.8" y="20.3">2</text>
<text x="173.6" y="20.3">3</text>
<text x="242.4" y="20.3">4</text>
<text x="153.6" y="31.1">11</text>
<text x="153.6" y="35.8">12</text>
<text x="159.3" y="32.3">SCK</text>
<text x="180.8" y="32.3">RB7</text>
<text x="188.3" y="35.8">9</text>
<text x="188.3" y="31.1">10</text>
<text x="3.8" y="41.8">A</text>
<text x="153.6" y="40.6">13</text>
<text x="159.3" y="37">RB5</text>
<text x="159.3" y="41.8">SDI</text>
<text x="171.6" y="37">RC7/AN9/SDO</text>
<text x="176.2" y="41.8">RC6/AN8</text>
<text x="188.3" y="40.6">8</text>
<text x="274.2" y="41.8">A</text>
<text x="153.6" y="45.4">14</text>
<text x="159.3" y="46.6">R</text>
<text x="180.8" y="46.6">RC3</text>
<text x="188.3" y="45.4">7</text>
<text x="30.3" y="48.8" transform="rotate(-90 30.3 48.8)">36</text>
<text x="32.7" y="48.8" transform="rotate(-90 32.7 48.8)">35</text>
<text x="35.1" y="48.8" transform="rotate(-90 35.1 48.8)">34</text>
<text x="37.5" y="48.8" transform="rotate(-90 37.5 48.8)">33</text>
<text x="39.8" y="48.8" transform="rotate(-90 39.8 48.8)">32</text>
<text x="42.2" y="48.8" transform="rotate(-90 42.2 48.8)">31</text>
<text x="44.6" y="48.8" transform="rotate(-90 44.6 48.8)">30</text>
<text x="47" y="48.8" transform="rotate(-90 47 48.8)">29</text>
<text x="49.4" y="48.8" transform="rotate(-90 49.4 48.8)">28</text>
<text x="51.8" y="48.8" transform="rotate(-90 51.8 48.8)">27</text>
<text x="54.2" y="48.8" transform="rotate(-90 54.2 48.8)">26</text>
<text x="56.6" y="48.8" transform="rotate(-90 56.6 48.8)">25</text>
<text x="153.6" y="50.2">15</text>
<text x="159.3" y="51.4">ICSPCLK</text>
<text x="180.8" y="51.4">RC4</text>
<text x="188.3" y="50.2">6</text>
<text x="31.5" y="57" transform="rotate(-90 31.5 57)">GND</text>
<text x="33.9" y="55.3" transform="rotate(-90 33.9 55.3)">NC</text>
<text x="36.2" y="60" transform="rotate(-90 36.2 60)">RESET#</text>
<text x="38.7" y="56.8" transform="rotate(-90 38.7 56.8)">P0_0</text>
<text x="41" y="56.8" transform="rotate(-90 41 56.8)">P0_1</text>
<text x="43.4" y="56.8" transform="rotate(-90 43.4 56.8)">P0_2</text>
<text x="45.8" y="56.8" transform="rotate(-90 45.8 56.8)">P0_3</text>
<text x="48.2" y="56.8" transform="rotate(-90 48.2 56.8)">P0_4</text>
<text x="50.6" y="56.8" transform="rotate(-90 50.6 56.8)">P0_5</text>
<text x="53" y="56.8" transform="rotate(-90 53 56.8)">P0_6</text>
<text x="55.4" y="56.8" transform="rotate(-90 55.4 56.8)">P0_7</text>
<text x="57.8" y="57" transform="rotate(-90 57.8 57)">GND</text>
<text x="63.8" y="59.7">24</text>
<text x="153.6" y="54.9">16</text>
<text x="153.6" y="59.7">17</text>
<text x="159.3" y="56.1">ICSPDAT</text>
<text x="180.8" y="56.1">RC5</text>
<text x="188.3" y="59.7">4</text>
<text x="188.3" y="54.9">5</text>
<text x="55.9" y="65.7">P1_2</text>
<text x="55.9" y="63.3">P1_1</text>
<text x="55.9" y="60.9">P1_0</text>
<text x="63.8" y="64.5">22</text>
<text x="63.8" y="62.1">23</text>
<text x="153.6" y="64.5">18</text>
<text x="159.3" y="60.9">VUSB3V3</text>
<text x="159.3" y="65.7">RA1/D-</text>
<text x="180.8" y="65.7">RA4</text>
<text x="180.8" y="60.9">RA3</text>
<text x="188.3" y="64.5">3</text>
<text x="55.9" y="70.5">P1_4</text>
<text x="55.9" y="68.1">P1_3</text>
<text x="63.8" y="71.7">19</text>
<text x="63.8" y="69.3">20</text>
<text x="63.8" y="66.9">21</text>
<text x="153.6" y="69.3">19</text>
<text x="159.3" y="70.5">RA0/D+</text>
<text x="180.8" y="70.5">RA5</text>
<text x="188.3" y="69.3">2</text>
<text x="55.9" y="72.9">P1_5</text>
<text x="153.6" y="74">20</text>
<text x="159.3" y="75.2">GND</text>
<text x="180.2" y="75.2">VDD</text>
<text x="188.3" y="74">1</text>
<text x="17.1" y="82.4" transform="rotate(-90 17.1 82.4)">GND</text>
<text x="19.5" y="82.4" transform="rotate(-90 19.5 82.4)">GND</text>
<text x="21.9" y="82.4" transform="rotate(-90 21.9 82.4)">GND</text>
<text x="24.3" y="82.4" transform="rotate(-90 24.3 82.4)">GND</text>
<text x="26.7" y="82.4" transform="rotate(-90 26.7 82.4)">GND</text>
<text x="29.1" y="82.4" transform="rotate(-90 29.1 82.4)">GND</text>
<text x="31.5" y="82.4" transform="rotate(-90 31.5 82.4)">GND</text>
<text x="33.9" y="82.4" transform="rotate(-90 33.9 82.4)">AVDD</text>
<text x="36.2" y="82.4" transform="rotate(-90 36.2 82.4)">P2_2</text>
<text x="38.7" y="82.4" transform="rotate(-90 38.7 82.4)">P2_1</text>
<text x="41" y="82.4" transform="rotate(-90 41 82.4)">P2_0</text>
<text x="43.4" y="82.4" transform="rotate(-90 43.4 82.4)">P1_7</text>
<text x="45.8" y="82.4" transform="rotate(-90 45.8 82.4)">P1_6</text>
<text x="48.2" y="82.4" transform="rotate(-90 48.2 82.4)">SCL</text>
<text x="50.6" y="82.4" transform="rotate(-90 50.6 82.4)">SDA</text>
<text x="53" y="82.4" transform="rotate(-90 53 82.4)">NC</text>
<text x="55.4" y="82.4" transform="rotate(-90 55.4 82.4)">DVDD</text>
<text x="57.8" y="82.4" transform="rotate(-90 57.8 82.4)">GND</text>
<text x="3.8" y="87.2">B</text>
<text x="15.9" y="87.1" transform="rotate(-90 15.9 87.1)">1</text>
<text x="18.3" y="87.1" transform="rotate(-90 18.3 87.1)">2</text>
<text x="20.7" y="87.1" transform="rotate(-90 20.7 87.1)">3</text>
<text x="23.1" y="87.1" transform="rotate(-90 23.1 87.1)">4</text>
<text x="25.5" y="87.1" transform="rotate(-90 25.5 87.1)">5</text>
<text x="27.9" y="87.1" transform="rotate(-90 27.9 87.1)">6</text>
<text x="30.3" y="87.1" transform="rotate(-90 30.3 87.1)">7</text>
<text x="32.7" y="87.1" transform="rotate(-90 32.7 87.1)">8</text>
<text x="35.1" y="87.1" transform="rotate(-90 35.1 87.1)">9</text>
<text x="37.5" y="88.2" transform="rotate(-90 37.5 88.2)">10</text>
<text x="39.8" y="88.2" transform="rotate(-90 39.8 88.2)">11</text>
<text x="42.2" y="88.2" transform="rotate(-90 42.2 88.2)">12</text>
<text x="44.6" y="88.2" transform="rotate(-90 44.6 88.2)">13</text>
<text x="47" y="88.2" transform="rotate(-90 47 88.2)">14</text>
<text x="49.4" y="88.2" transform="rotate(-90 49.4 88.2)">15</text>
<text x="51.8" y="88.2" transform="rotate(-90 51.8 88.2)">16</text>
<text x="54.2" y="88.2" transform="rotate(-90 54.2 88.2)">17</text>
<text x="56.6" y="88.2" transform="rotate(-90 56.6 88.2)">18</text>
<text x="274.2" y="87.2">B</text>
<text x="194.3" y="131.4">10</text>
<text x="195.3" y="126.6">9</text>
<text x="200" y="127.8">FB1</text>
<text x="211.1" y="127.8">VIN1</text>
<text x="211.6" y="130.2">SW1</text>
<text x="219.4" y="129">7</text>
<text x="219.4" y="126.6">8</text>
<text x="3.8" y="132.5">C</text>
<text x="70.9" y="133.8">1</text>
<text x="75.6" y="135">VIN</text>
<text x="91.9" y="135">OUT</text>
<text x="99.7" y="133.8">10</text>
<text x="194.3" y="133.8">11</text>
<text x="200" y="132.6">SDA</text>
<text x="200.4" y="135">SCL</text>
<text x="209.1" y="137.3">PGND1</text>
<text x="219.4" y="136.1">6</text>
<text x="274.2" y="132.5">C</text>
<text x="70.9" y="138.6">2</text>
<text x="70.9" y="143.3">3</text>
<text x="75.6" y="139.7">ISET</text>
<text x="93.6" y="139.7">TS</text>
<text x="99.7" y="143.3">8</text>
<text x="99.7" y="138.6">9</text>
<text x="194.3" y="138.6">12</text>
<text x="194.3" y="143.3">13</text>
<text x="200" y="139.7">nPOR1</text>
<text x="210.2" y="139.7">SGND</text>
<text x="219.4" y="143.3">4</text>
<text x="219.4" y="138.6">5</text>
<text x="70.9" y="148.1">4</text>
<text x="75.6" y="144.5">GND</text>
<text x="75.6" y="149.3">PRETERM</text>
<text x="90.7" y="149.3">ISET2</text>
<text x="91.8" y="144.5">CHG</text>
<text x="99.7" y="148.1">7</text>
<text x="194.3" y="148.1">14</text>
<text x="200" y="149.3">EN1</text>
<text x="200" y="144.5">nPOR2</text>
<text x="209.1" y="146.9">PGND2</text>
<text x="211.3" y="144.5">VDD</text>
<text x="219.4" y="145.7">3</text>
<text x="12.7" y="151.7">GND</text>
<text x="20.7" y="150.5">5</text>
<text x="20.7" y="155.3">4</text>
<text x="70.9" y="152.9">5</text>
<text x="75.6" y="154.1">PG</text>
<text x="93.3" y="154.1">NC</text>
<text x="99.7" y="152.9">6</text>
<text x="194.3" y="155.3">16</text>
<text x="194.3" y="150.5">15</text>
<text x="200" y="151.7">EN2</text>
<text x="211.6" y="154.1">SW2</text>
<text x="219.4" y="152.9">2</text>
<text x="219.4" y="155.3">1</text>
<text x="14.5" y="161.2">D+</text>
<text x="15" y="156.5">ID</text>
<text x="20.7" y="160">3</text>
<text x="86.5" y="156.5" transform="rotate(-90 86.5 156.5)">GND</text>
<text x="200" y="156.5">FB2</text>
<text x="208.6" y="156.5" transform="rotate(-90 208.6 156.5)">DAP</text>
<text x="211.1" y="156.5">VIN2</text>
<text x="15" y="166">D-</text>
<text x="20.7" y="164.8">2</text>
<text x="85.3" y="162.3" transform="rotate(-90 85.3 162.3)">11</text>
<text x="207.3" y="162.3" transform="rotate(-90 207.3 162.3)">17</text>
<text x="12.9" y="170.8">VCC</text>
<text x="20.7" y="169.6">1</text>
<text x="3.7" y="177.9">D</text>
<text x="189.9" y="176.7">Title</text>
<text x="274.2" y="177.9">D</text>
<text x="189.9" y="183.9">Size</text>
<text x="201.9" y="183.9">Number</text>
<text x="249.8" y="183.9">Revision</text>
<text x="189.9" y="191.1">Date:</text>
<text x="191.1" y="187.5">A4</text>
<text x="200.7" y="191.1">25.01.2016</text>
<text x="237.8" y="191.1">Sheet</text>
<text x="244.5" y="191.1">of</text>
<text x="36" y="197.1">1</text>
<text x="104.8" y="197.1">2</text>
<text x="173.6" y="197.1">3</text>
<text x="189.9" y="193.5">File:</text>
<text x="200.7" y="193.5">F:\WORK\..\mupad-8.1a_page1.SchDoc</text>
<text x="237.8" y="193.5">Drawn By:</text>
<text x="242.4" y="197.1">4</text>
</g>
<g font-size="2.2" fill="#0e0e0e">
<text x="157.6" y="28.7">U3</text>
<text x="10.5" y="34.6">KT1</text>
<text x="231.6" y="34.4">R4</text>
<text x="231.6" y="39.7">20K</text>
<text x="241.6" y="43.9">KT10</text>
<text x="69.6" y="50.2">U4</text>
<text x="69.6" y="52.5">BLE113</text>
<text x="241.6" y="53.5">KT12</text>
<text x="241.6" y="48.7">KT11</text>
<text x="105.5" y="61.8">DS1</text>
<text x="105.5" y="64.3">LED</text>
<text x="219.6" y="63.1">R6</text>
<text x="241.6" y="63.1">KT13</text>
<text x="87.3" y="71.4">R15</text>
<text x="101.6" y="71.4">R5</text>
<text x="219.6" y="68.3">100R</text>
<text x="87.3" y="73.8">20K</text>
<text x="101.6" y="73.8">330R</text>
<text x="116.7" y="76.2">0.1 uF</text>
<text x="116.7" y="73.8">C7</text>
<text x="157.6" y="78.8">PIC</text>
<text x="198.1" y="83.4">0.1 uF</text>
<text x="198.1" y="81">C8</text>
<text x="18.8" y="95.5">C9</text>
<text x="54.5" y="95.8">C10</text>
<text x="10.5" y="101.5">KT2</text>
<text x="16.4" y="97.9">0.1 uF</text>
<text x="10.5" y="106.3">KT3</text>
<text x="54.5" y="102.5">0.1 uF</text>
<text x="10.5" y="111.1">KT4</text>
<text x="78.2" y="112">DS2</text>
<text x="10.5" y="115.9">KT5</text>
<text x="109.3" y="119.2">DS3</text>
<text x="224.4" y="119.2">C11</text>
<text x="10.5" y="120.6">KT6</text>
<text x="10.5" y="125.4">KT7</text>
<text x="78.2" y="122.3">LED</text>
<text x="155" y="121.6">VD1</text>
<text x="198.3" y="124.2">U2</text>
<text x="203.1" y="124.2">LM3370SD-4221</text>
<text x="224.4" y="121.6">4.7 uF</text>
<text x="10.5" y="130.2">KT8</text>
<text x="66.5" y="131.1">1.0 uF</text>
<text x="66.5" y="128.7">C1</text>
<text x="73.9" y="129">U1</text>
<text x="88.2" y="129">BQ24095</text>
<text x="109.3" y="129.5">LED</text>
<text x="123.2" y="128.7">330R</text>
<text x="123.2" y="126.4">R13</text>
<text x="135.1" y="128.7">330R</text>
<text x="135.1" y="126.4">R8</text>
<text x="155" y="129.2">D Schottky</text>
<text x="10.5" y="135">KT9</text>
<text x="56.9" y="137.1">R1</text>
<text x="147.8" y="136.9">Q1</text>
<text x="243.5" y="132.1">2.2uH</text>
<text x="257.9" y="135.9">10 uF</text>
<text x="257.9" y="133.5">C13</text>
<text x="56.9" y="142.4">2.7K</text>
<text x="124.4" y="140.7">BT1</text>
<text x="124.4" y="143.1">Battery</text>
<text x="135.8" y="143.1">1.0 uF</text>
<text x="135.8" y="140.7">C6</text>
<text x="147.8" y="139.3">PMXB75UPE</text>
<text x="179.2" y="138.6">R10</text>
<text x="179.2" y="143.3">R11</text>
<text x="184.9" y="139.7">100K</text>
<text x="257.9" y="143.1">C14</text>
<text x="11.6" y="148.1">J1</text>
<text x="56.9" y="146.6">R2</text>
<text x="184.9" y="144.5">100K</text>
<text x="257.9" y="145.5">4.7 uF</text>
<text x="56.9" y="151.9">2K</text>
<text x="178.2" y="155">R12</text>
<text x="258.1" y="152.9">C15</text>
<text x="262.9" y="152.9">10 uF</text>
<text x="178.2" y="157.4">0</text>
<text x="224.4" y="159.8">C12</text>
<text x="243.5" y="158.4">2.2uH</text>
<text x="224.4" y="162.2">4.7 uF</text>
<text x="11.6" y="174.4">USB Connector</text>
<text x="39.4" y="176.5">100K</text>
<text x="39.4" y="174.1">R9</text>
</g>
<g font-size="2.2" fill="#262626">
<text x="18.8" y="31.1">SPI_SDO_MI</text>
<text x="18.8" y="33.4">SPI_PICSS_BLEMS</text>
<text x="18.8" y="35.8">BLE_PROG_RST</text>
<text x="57.1" y="35.8">SPI_SCK</text>
<text x="57.1" y="33.4">SPI_BLESS</text>
<text x="57.1" y="31.1">SPI_SDI_MO</text>
<text x="131.3" y="31.1">SPI_SCK</text>
<text x="131.3" y="35.8">SPI_BLESS</text>
<text x="203.1" y="35.8">SPI_SDO_MI</text>
<text x="203.1" y="31.1">PIC_BLE</text>
<text x="57.1" y="38.2">PIC_BLE</text>
<text x="131.3" y="40.6">SPI_SDI_MO</text>
<text x="203.1" y="40.6">SPI_PICSS_BLEMS</text>
<text x="246.7" y="37">GND</text>
<text x="21.1" y="44.2">GND</text>
<text x="62.4" y="44.2">GND</text>
<text x="131.3" y="45.4">LED_</text>
<text x="200.7" y="45.4">COM</text>
<text x="131.3" y="50.2">ISPCLK</text>
<text x="200.7" y="50.2">XCLK</text>
<text x="131.3" y="54.9">ISPDATA</text>
<text x="131.3" y="59.7">CUSB</text>
<text x="200.7" y="59.7">PROG_MCLR</text>
<text x="200.7" y="54.9">DATA2_XDATA</text>
<text x="85.3" y="65" transform="rotate(-90 85.3 65)">BLE_PROG_RST</text>
<text x="131.3" y="64.5">D-</text>
<text x="200.7" y="64.5">PIC_EOSCAN</text>
<text x="234.2" y="64.5">X1SO</text>
<text x="131.3" y="69.3">D+</text>
<text x="200.7" y="69.3">FC_EN</text>
<text x="140.7" y="75.2">GND</text>
<text x="201.2" y="75.2">VCC</text>
<text x="83.7" y="83.6">VCC</text>
<text x="98" y="86">GND</text>
<text x="112.3" y="86">GND</text>
<text x="6.7" y="91.9">GND</text>
<text x="193.7" y="90.8">GND</text>
<text x="31.1" y="100.3">VCC</text>
<text x="45.2" y="99.1">VCC</text>
<text x="64.8" y="99.1">GND</text>
<text x="18.8" y="102.7">BLE_PROG_DC</text>
<text x="18.8" y="107.5">BLE_PROG_DD</text>
<text x="18.8" y="112.3">PROG_MCLR</text>
<text x="220" y="109.9">GND</text>
<text x="18.8" y="117.1">BTN_IN</text>
<text x="62.1" y="119.4">GND</text>
<text x="18.8" y="121.8">ISPCLK</text>
<text x="149.9" y="124.7" transform="rotate(-90 149.9 124.7)">USB_VCC</text>
<text x="18.8" y="126.6">ISPDATA</text>
<text x="227" y="126.6">VPOW</text>
<text x="258.6" y="130.2">VCCINT</text>
<text x="19.3" y="137.3">VCC</text>
<text x="21.7" y="132.6">GND</text>
<text x="50" y="133.8">USB_VCC</text>
<text x="109.8" y="133.8">VBAT</text>
<text x="167.2" y="133.8">VPOW</text>
<text x="261" y="139.7">GND</text>
<text x="45" y="144.5">GND</text>
<text x="109.8" y="148.1">FC_EN</text>
<text x="246.2" y="145.7">VPOW</text>
<text x="261" y="149.3">GND</text>
<text x="31.3" y="151.7">GND</text>
<text x="119.5" y="155.2">GND</text>
<text x="176.8" y="150.5">VCPLD_EN</text>
<text x="227" y="155.3">VPOW</text>
<text x="26" y="160">D+</text>
<text x="258.6" y="156.5">VCC</text>
<text x="26" y="164.8">D-</text>
<text x="26" y="169.6">USB_VCC</text>
<text x="83.6" y="172">GND</text>
<text x="205.7" y="169.6">GND</text>
<text x="220" y="169.6">GND</text>
<text x="35.7" y="188.7">GND</text>
</g>
<g font-size="1.7" fill="#0e0e0e">
<text x="243.5" y="127.3">L1</text>
<text x="243.5" y="153.6">L2</text>
</g>
</svg>
